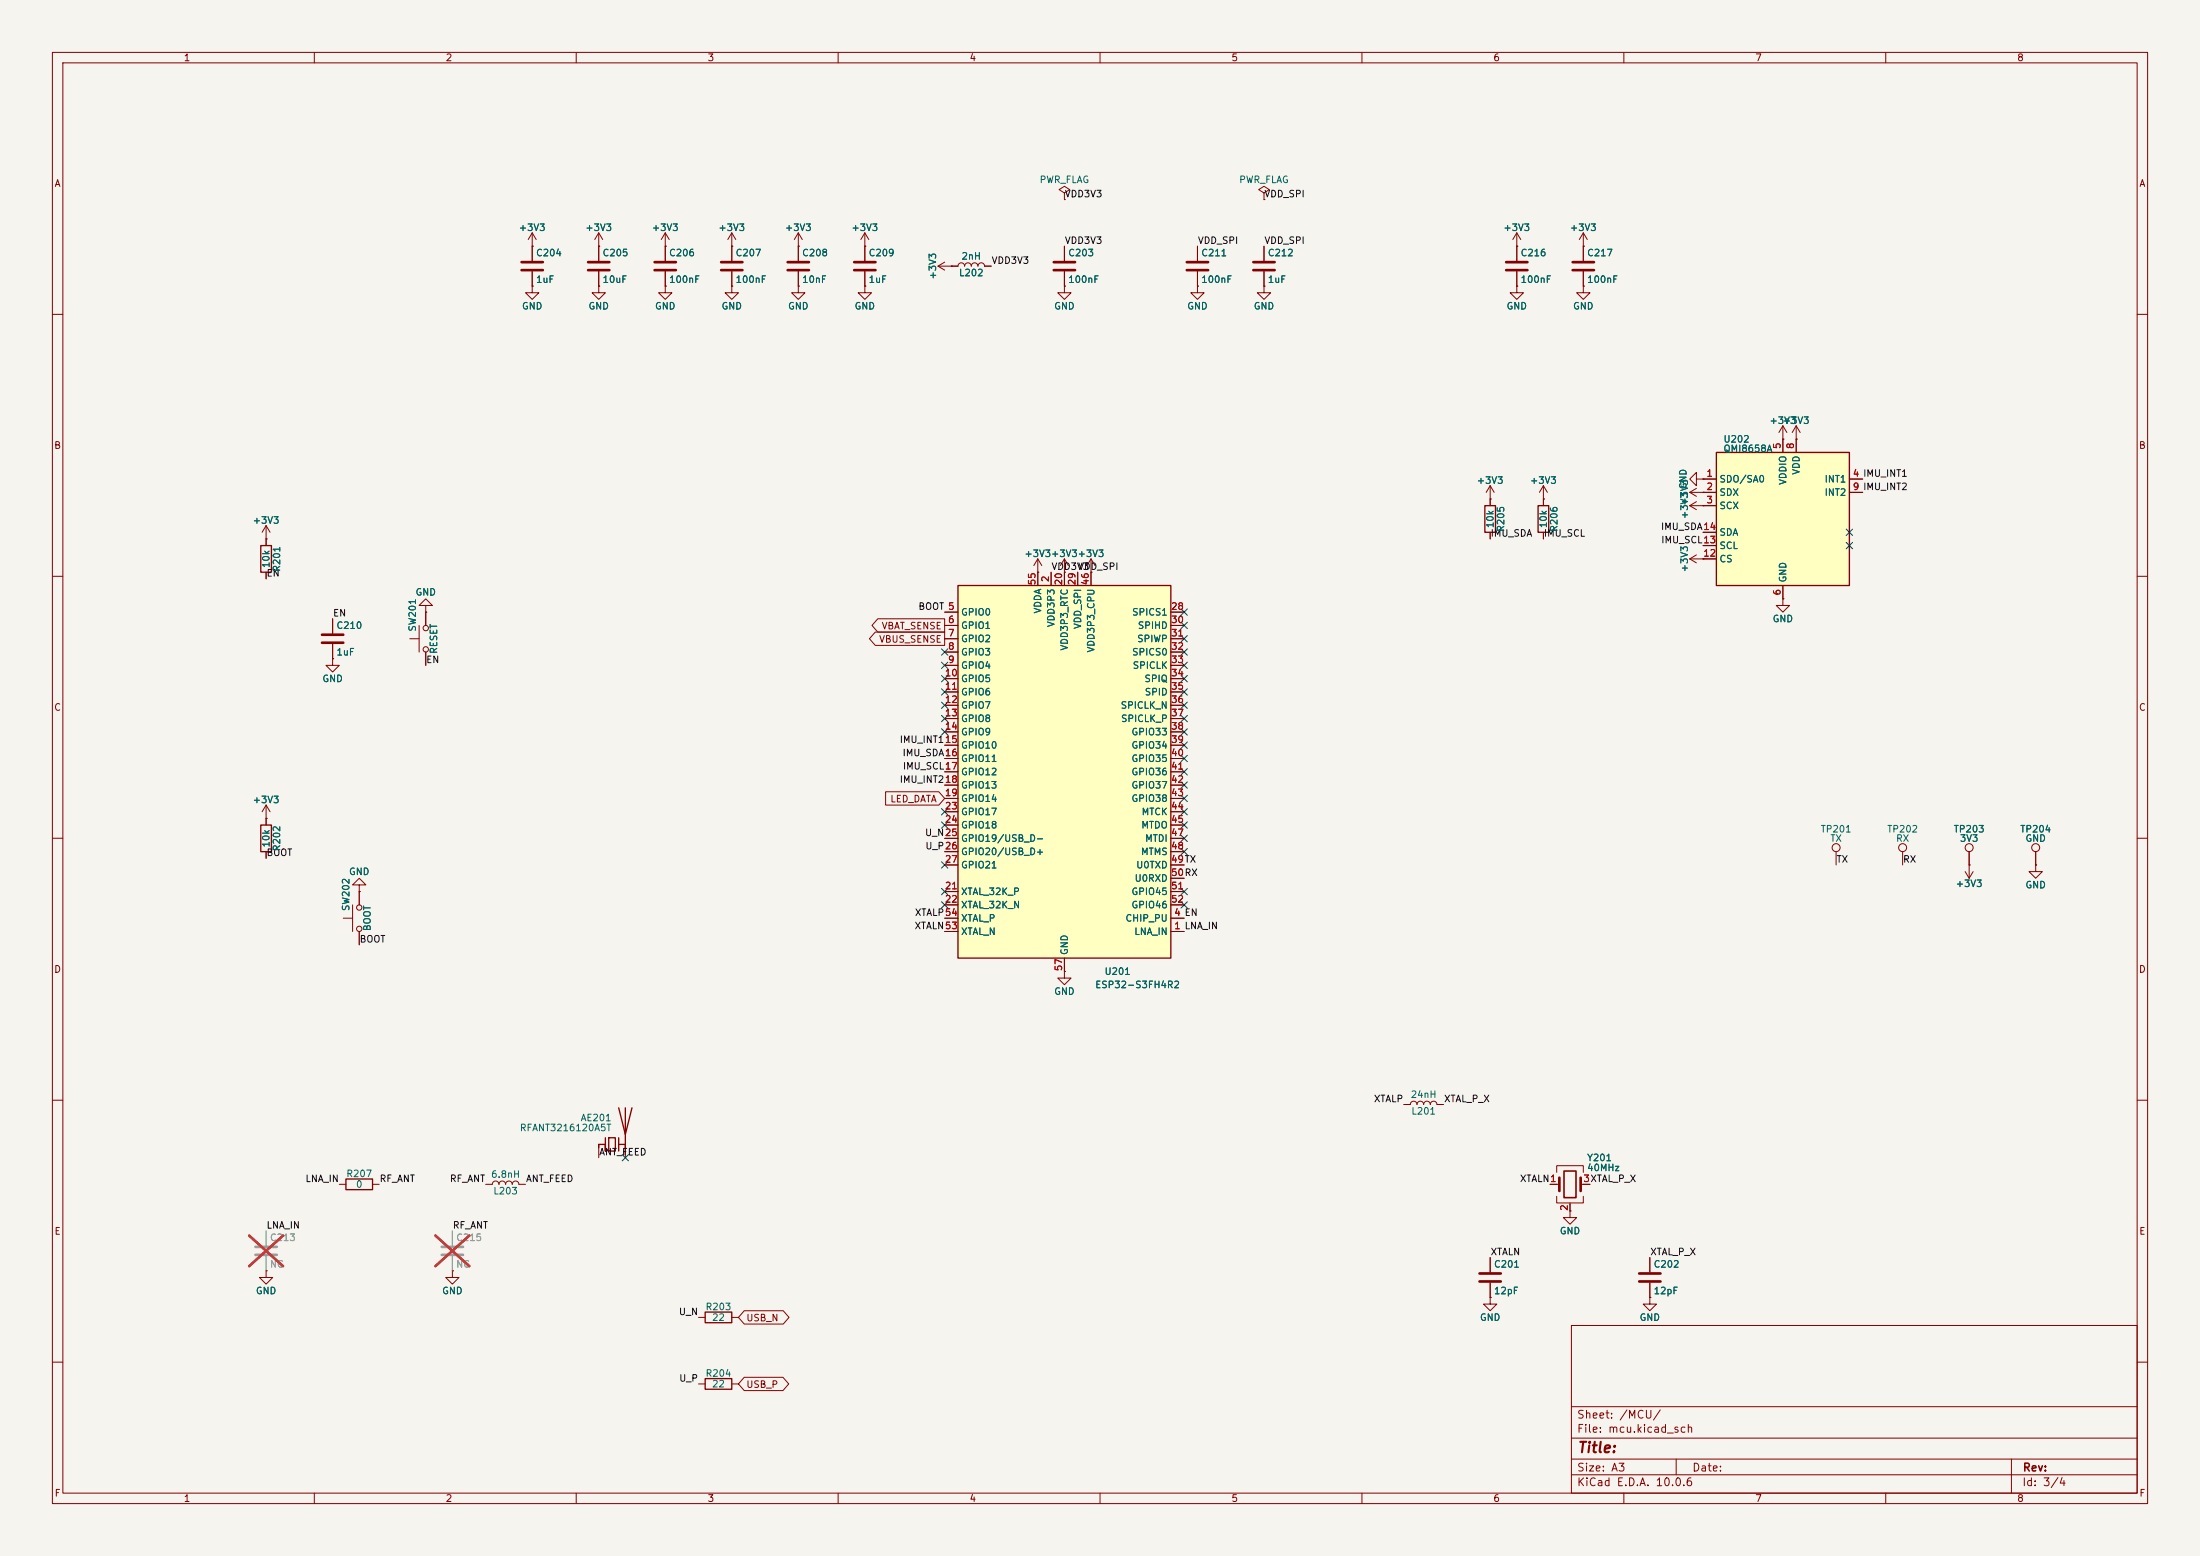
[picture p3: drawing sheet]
<svg xmlns="http://www.w3.org/2000/svg" width="420mm" height="297mm" viewBox="0 0 420 297" stroke-linecap="round" stroke-linejoin="round" font-family="sans-serif">
<path d="M0 0h420v297h-420z" fill="#f5f4ef" stroke="#f5f4ef" stroke-width=".19"/>
<g fill="none" stroke="#840000" stroke-width=".19">
<path d="M10 10h400v277h-400zM12 12h396v273h-396zM60 10v2M110 10v2M160 10v2M210 10v2M260 10v2M310 10v2M360 10v2M127 47h.1M127 44.5v5.3M127 51.8v2.8"/>
<path d="M127 44.5l-.8 1.2M127 44.5l.8 1.2M10 60h2M408 60h2M10 110h2M408 110h2M63.5 125.7v1.3h1.3l-1.3 1.3-1.3-1.3h1.3M63.5 125.7h.1M10 160h2M408 160h2M65.5 175.3h1.8M67.3 172.7v5.1"/>
<path d="M68.6 168.9h1.2l-1.2-1.3-1.3 1.3h1.3v1.3M68.6 170.2h.1M68.6 170.2v2.5M68.6 177.8v2.5M10 210h2M408 210h2M64.8 226.1h1.2M71.1 226.1h1.3M92.7 226.1h1.3a.64 .64 0 0 1 .6-.7 .64 .64 0 0 1 .6 .7 .64 .64 0 0 1 .7-.7 .64 .64 0 0 1 .6 .7 .64 .64 0 0 1 .7-.7 .64 .64 0 0 1 .6 .7 .64 .64 0 0 1 .6-.7 .64 .64 0 0 1 .7 .7h1.2M50.8 242.6v1.2h1.3l-1.3 1.3-1.3-1.3h1.3M50.8 242.6h.1M86.4 242.6v1.2h1.2l-1.2 1.3-1.3-1.3h1.3"/>
<path d="M86.4 242.6h.1M133.3 251.5h1.3M139.7 251.5h1.3M300 253h108v32h-108zM10 260h2M133.3 264.2h1.3M139.7 264.2h1.3M300 278.5h108M300 274.5h108M300 268.5h108M320 278.5v3M384 278.5v6.5"/>
<path d="M408 260h2M60 285v2M110 285v2M160 285v2M210 285v2M260 285v2M300 281.5h108M310 285v2M360 285v2"/>
<circle cx="68.6" cy="177.3" r=".51"/>
<circle cx="68.6" cy="173.2" r=".51"/>
</g>
<path d="M66 225h5.1v2.1h-5.1zM134.6 250.4h5.1v2.1h-5.1zM134.6 263.1h5.1v2.1h-5.1z" fill="none" stroke="#840000" stroke-width=".25"/>
<path d="M48.8 238h4M48.8 239.5h4M84.3 238h4.1M84.3 239.5h4.1" fill="none" stroke="#9c9b98" stroke-width=".51"/>
<path d="M50.8 234.9v2.8M50.8 239.8v2.8M86.4 234.9v2.8M86.4 239.8v2.8" fill="none" stroke="#9c9b98" stroke-width=".19"/>
<path d="M47.6 235.8l6.4 5.9M54 235.8l-6.4 5.9M83.1 235.8l6.5 5.9M89.6 235.8l-6.5 5.9" fill="none" stroke="#e12e31" stroke-width=".46"/>
<path d="M125 50h4M125 51.6h4" fill="none" stroke="#840000" stroke-width=".51"/>
<path d="M182.9 111.8h40.6v71.1h-40.6z" fill="#ffffc2"/>
<path d="M283.5 96.5h2v5.1h-2zM293.6 96.5h2.1v5.1h-2.1zM182.9 111.8h40.6v71.1h-40.6z" fill="none" stroke="#840000" stroke-width=".25"/>
<g fill="none" stroke="#840000" stroke-width=".19">
<path d="M101.6 54.6v1.3h1.3l-1.3 1.3-1.3-1.3h1.3M101.6 54.6h.1M101.6 47h.1M101.6 44.5l-.8 1.2M101.6 44.5l.8 1.2M101.6 44.5v2.5M114.3 47v2.8M114.3 51.8v2.8M127 54.6v1.3h1.3l-1.3 1.3-1.3-1.3h1.3M127 54.6h.1M139.7 54.6v1.3h1.3l-1.3 1.3-1.3-1.3h1.3M139.7 54.6h.1"/>
<path d="M139.7 47h.1M139.7 44.5l-.8 1.2M139.7 44.5l.8 1.2M139.7 44.5v5.3M139.7 51.8v2.8M284.5 95.3h.1M284.5 92.7l-.8 1.3M284.5 92.7l.7 1.3M284.5 92.7v3.8M294.6 95.3h.1M294.6 92.7v3.8M294.6 92.7l-.7 1.3"/>
<path d="M294.6 92.7l.8 1.3M180.3 116.8h2.6M180.3 119.4h2.6M198.1 109.2h.1M198.1 106.7v5.1M198.1 106.7l-.7 1.3M198.1 106.7l.8 1.3M200.7 109.2v2.6M203.2 109.2h.1M203.2 106.7v5.1M203.2 106.7l-.8 1.3M203.2 106.7l.8 1.3"/>
<path d="M205.7 109.2v2.6M208.3 109.2h.1M208.3 106.7v5.1M208.3 106.7l-.8 1.3M208.3 106.7l.7 1.3M223.5 116.8h2.6M223.5 119.4h2.6M284.5 101.6v1.3M294.6 101.6v1.3M340.4 114.3v1.3h1.2l-1.2 1.2-1.3-1.2h1.3M340.4 114.3h.1M180.3 134.6h2.6"/>
<path d="M180.3 121.9h2.6M180.3 124.5h2.6M180.3 127h2.6M180.3 129.5h2.6M180.3 132.1h2.6M180.3 137.2h2.6M180.3 139.7h2.6M223.5 134.6h2.6M223.5 121.9h2.6M223.5 124.5h2.6M223.5 127h2.6M223.5 129.5h2.6"/>
<path d="M223.5 132.1h2.6M223.5 137.2h2.6M223.5 139.7h2.6M180.3 157.5h2.6M180.3 142.2h2.6M180.3 144.8h2.6M180.3 147.3h2.6M180.3 149.9h2.6M180.3 152.4h2.6M180.3 154.9h2.6M223.5 157.5h2.6M223.5 142.2h2.6"/>
<path d="M223.5 144.8h2.6M223.5 147.3h2.6M223.5 149.9h2.6M223.5 152.4h2.6M223.5 154.9h2.6M180.3 170.2h2.6M180.3 177.8h2.6M180.3 175.3h2.6M180.3 172.7h2.6M180.3 160h2.6M180.3 162.6h2.6M180.3 165.1h2.6"/>
<path d="M223.5 170.2h2.6M223.5 177.8h2.6M223.5 175.3h2.6M223.5 172.7h2.6M223.5 160h2.6M223.5 162.6h2.6M223.5 165.1h2.6M223.5 167.6h2.6M203.2 185.4v1.3h1.3l-1.3 1.3-1.3-1.3h1.3M203.2 185.4h.1M203.2 182.9v2.5"/>
</g>
<path d="M112.3 50h4M112.3 51.6h4M137.7 50h4M137.7 51.6h4" fill="none" stroke="#840000" stroke-width=".51"/>
<path d="M327.7 86.4h25.4v25.4h-25.4z" fill="#ffffc2"/>
<path d="M327.7 86.4h25.4v25.4h-25.4zM49.8 104.1h2v5.1h-2zM49.8 157.5h2v5.1h-2zM115.6 217.2v2.5v-1.3h-1.3v.7M116.2 217.2h1.3v2.5h-1.3zM118.1 211.5l1.3 5 1.2-5M118.1 218.4h1.3M118.1 217.2v2.5M119.4 211.5v8.8" fill="none" stroke="#840000" stroke-width=".25"/>
<g fill="none" stroke="#840000" stroke-width=".19">
<path d="M203.2 36.8l1-.6-1-.6-1 .6 1 .6v1.3M203.2 38.1h.1M241.3 36.8l1-.6-1-.6-1 .6 1 .6v1.3M241.3 38.1h.1M101.6 47h.1M101.6 54.6h.1M101.6 47v2.8M101.6 51.8v2.8M114.3 47h.1M114.3 54.6v1.3h1.3l-1.3 1.3-1.3-1.3h1.3M114.3 54.6h.1M114.3 44.5l-.8 1.2"/>
<path d="M114.3 44.5l.8 1.2M114.3 44.5v5.3M114.3 51.8v2.8M127 54.6h.1M127 47h.1M127 47v2.8M127 51.8v2.8M139.7 47h.1M139.7 54.6h.1M139.7 47v2.8M139.7 51.8v2.8M152.4 54.6v1.3h1.3l-1.3 1.3-1.3-1.3h1.3"/>
<path d="M152.4 54.6h.1M152.4 47h.1M152.4 44.5v5.3M152.4 51.8v2.8M152.4 44.5l-.8 1.2M152.4 44.5l.8 1.2M165.1 54.6v1.3h1.3l-1.3 1.3-1.3-1.3h1.3M165.1 54.6h.1M165.1 47h.1M165.1 44.5v5.3M165.1 51.8v2.8M165.1 44.5l-.8 1.2"/>
<path d="M165.1 44.5l.8 1.2M179.1 50.8h3.8a.64 .64 0 0 1 .6-.6 .64 .64 0 0 1 .6 .6 .64 .64 0 0 1 .7-.6 .64 .64 0 0 1 .6 .6 .64 .64 0 0 1 .7-.6 .64 .64 0 0 1 .6 .6 .64 .64 0 0 1 .6-.6 .64 .64 0 0 1 .7 .6h1.2M179.1 50.8l1.2 .8M180.3 50l-1.2 .8M181.6 50.8h.1M203.2 54.6v1.3h1.3l-1.3 1.3-1.3-1.3h1.3M203.2 54.6h.1M203.2 47v2.8M203.2 51.8v2.8M228.6 54.6v1.3h1.3l-1.3 1.3-1.3-1.3h1.3M228.6 54.6h.1M228.6 47v2.8"/>
<path d="M228.6 51.8v2.8M241.3 54.6v1.3h1.3l-1.3 1.3-1.3-1.3h1.3M241.3 54.6h.1M241.3 47v2.8M241.3 51.8v2.8M289.6 47h.1M289.6 54.6v1.3h1.2l-1.2 1.3-1.3-1.3h1.3M289.6 54.6h.1M289.6 44.5l-.8 1.2M289.6 44.5l.7 1.2M289.6 44.5v5.3M289.6 51.8v2.8"/>
<path d="M302.3 47h.1M302.3 54.6v1.3h1.2l-1.2 1.3-1.3-1.3h1.3M302.3 54.6h.1M302.3 44.5l.7 1.2M302.3 44.5v5.3M302.3 51.8v2.8M302.3 44.5l-.8 1.2M284.5 95.3h.1M284.5 95.3v1.2M294.6 95.3h.1M294.6 95.3v1.2M322.6 94h5.1"/>
<path d="M322.6 96.5h5.1M322.6 96.5l1.2 .8M322.6 94l1.2 .7M323.8 91.4v-1.2l-1.2 1.2 1.2 1.3v-1.3h1.3M323.8 95.8l-1.2 .7M323.8 93.2l-1.2 .8M325.1 96.5h.1M325.1 91.4h.1M325.1 94h.1M325.1 91.4h2.6M340.4 83.8h.1M340.4 81.3v5.1"/>
<path d="M340.4 81.3l-.8 1.3M340.4 81.3l.7 1.3M342.9 83.8h.1M342.9 81.3v5.1M342.9 81.3l-.8 1.3M342.9 81.3l.8 1.3M353.1 91.4h2.5M353.1 94h2.5M50.8 102.9h.1M50.8 100.3l-.8 1.3M50.8 100.3l.8 1.3M50.8 100.3v3.8"/>
<path d="M50.8 109.2v1.3M63.5 118.1v2.8M80 119.4v5.1M81.3 115.6h1.2l-1.2-1.3-1.3 1.3h1.3v1.2M81.3 116.8h.1M81.3 116.8v2.6M167.6 118.1h12.7v2.6h-12.7l-1.1-1.3zM180.3 116.8h2.6M180.3 119.4h2.6M198.1 109.2h.1M198.1 109.2v2.6M200.7 109.2v2.6"/>
<path d="M203.2 109.2h.1M203.2 109.2v2.6M205.7 109.2v2.6M208.3 109.2h.1M208.3 109.2v2.6M223.5 116.8h2.6M223.5 119.4h2.6M284.5 101.6v1.3M294.6 101.6v1.3M322.6 106.7h5.1M322.6 106.7l1.2 .7M323.8 105.9l-1.2 .8"/>
<path d="M325.1 106.7h.1M325.1 104.1h2.6M325.1 101.6h2.6M340.4 114.3h.1M340.4 111.8v2.5M63.5 125.7h.1M63.5 122.9v2.8M78.2 121.9h1.8M81.3 124.5v2.5M167.1 120.6h13.2v2.6h-13.2l-1.1-1.3zM180.3 121.9h2.6M180.3 134.6h2.6"/>
<path d="M180.3 124.5h2.6M180.3 127h2.6M180.3 129.5h2.6M180.3 132.1h2.6M180.3 137.2h2.6M180.3 139.7h2.6M223.5 121.9h2.6M223.5 134.6h2.6M223.5 124.5h2.6M223.5 127h2.6M223.5 129.5h2.6M223.5 132.1h2.6"/>
<path d="M223.5 137.2h2.6M223.5 139.7h2.6M50.8 156.2h.1M50.8 153.7v3.8M50.8 153.7l-.8 1.2M50.8 153.7l.8 1.2M169.1 151.1h10.1l1.1 1.3-1.1 1.3h-10.1zM180.3 157.5h2.6M180.3 142.2h2.6M180.3 144.8h2.6M180.3 147.3h2.6M180.3 149.9h2.6"/>
<path d="M180.3 152.4h2.6M180.3 154.9h2.6M223.5 157.5h2.6M223.5 142.2h2.6M223.5 144.8h2.6M223.5 147.3h2.6M223.5 149.9h2.6M223.5 152.4h2.6M223.5 154.9h2.6M50.8 162.6v1.2M68.6 170.2h.1M68.6 170.2v2.5"/>
<path d="M68.6 177.8v2.5M180.3 170.2h2.6M180.3 177.8h2.6M180.3 175.3h2.6M180.3 172.7h2.6M180.3 160h2.6M180.3 162.6h2.6M180.3 165.1h2.6M223.5 170.2h2.6M223.5 177.8h2.6M223.5 175.3h2.6M223.5 172.7h2.6"/>
<path d="M223.5 160h2.6M223.5 162.6h2.6M223.5 165.1h2.6M223.5 167.6h2.6M350.5 162.6v2.5M363.2 162.6v2.5M375.2 166.4l.7 1.2M375.9 165.1h.1M375.9 162.6v5M376.7 166.4l-.8 1.2M388.6 165.1v1.3h1.3l-1.3 1.2-1.3-1.2h1.3M388.6 165.1h.1"/>
<path d="M388.6 162.6v2.5M203.2 185.4h.1M203.2 182.9v2.5M114.3 218.4v2.6M119.4 218.4v2.6M268 210.8h1.2a.64 .64 0 0 1 .7-.6 .64 .64 0 0 1 .6 .6 .64 .64 0 0 1 .6-.6 .64 .64 0 0 1 .7 .6 .64 .64 0 0 1 .6-.6 .64 .64 0 0 1 .6 .6 .64 .64 0 0 1 .7-.6 .64 .64 0 0 1 .6 .6h1.3M295.9 226.1h1.8M297.2 223.8v-1.3h5.1v1.3M297.2 228.3v1.3h5.1v-1.3M299.7 231.1v1.3h1.3l-1.3 1.3-1.3-1.3h1.3M299.7 231.1h.1M299.7 229.6v1.5"/>
<path d="M301.8 226.1h1.7M50.8 242.6h.1M86.4 242.6h.1M142.1 250.2h7.4l1.1 1.3-1.1 1.2h-7.4l-1.1-1.2zM284.5 247.6v1.3h1.2l-1.2 1.3-1.3-1.3h1.3M284.5 247.6h.1M284.5 240v2.8M284.5 244.9v2.7M315 247.6v1.3h1.2l-1.2 1.3-1.3-1.3h1.3M315 247.6h.1M315 240v2.8M315 244.9v2.7"/>
<path d="M142.1 262.9h7.4l1.1 1.3-1.1 1.2h-7.4l-1.1-1.2z"/>
<circle cx="81.3" cy="119.9" r=".51"/>
<circle cx="81.3" cy="124" r=".51"/>
<circle cx="350.5" cy="161.8" r=".76"/>
<circle cx="363.2" cy="161.8" r=".76"/>
<circle cx="375.9" cy="161.8" r=".76"/>
<circle cx="388.6" cy="161.8" r=".76"/>
</g>
<g fill="none" stroke="#840000" stroke-width=".51">
<path d="M99.6 50h4M99.6 51.6h4M150.4 50h4M150.4 51.6h4M163.1 50h4M163.1 51.6h4M201.2 50h4M201.2 51.6h4M226.6 50h4M226.6 51.6h4M239.3 50h4M239.3 51.6h4"/>
<path d="M287.5 50h4.1M287.5 51.6h4.1M300.2 50h4.1M300.2 51.6h4.1M61.5 121.2h4M61.5 122.7h4M297.7 224.8v2.5M301.8 224.8v2.5M282.4 243.1h4.1M282.4 244.6h4.1M312.9 243.1h4.1M312.9 244.6h4.1"/>
</g>
<path d="M298.6 223.5h2.3v5.1h-2.3z" fill="none" stroke="#840000" stroke-width=".3"/>
<g fill="none" stroke="#000084" stroke-width=".19">
<path d="M225.5 116.2l1.2 1.2M225.5 118.8l1.2 1.2M226.7 116.2l-1.2 1.2M226.7 118.8l-1.2 1.2M352.5 101l1.2 1.2M352.5 103.5l1.2 1.2M353.7 101l-1.2 1.2M353.7 103.5l-1.2 1.2M179.7 123.9l1.2 1.2M179.7 126.4l1.2 1.2M179.7 128.9l1.2 1.2M179.7 131.5l1.2 1.2"/>
<path d="M179.7 134l1.2 1.2M179.7 136.6l1.2 1.2M179.7 139.1l1.2 1.2M180.9 123.9l-1.2 1.2M180.9 126.4l-1.2 1.2M180.9 128.9l-1.2 1.2M180.9 131.5l-1.2 1.2M180.9 134l-1.2 1.2M180.9 136.6l-1.2 1.2M180.9 139.1l-1.2 1.2M225.5 139.1l1.2 1.2M225.5 136.6l1.2 1.2"/>
<path d="M225.5 134l1.2 1.2M225.5 131.5l1.2 1.2M225.5 128.9l1.2 1.2M225.5 126.4l1.2 1.2M225.5 123.9l1.2 1.2M225.5 121.3l1.2 1.2M226.7 126.4l-1.2 1.2M226.7 139.1l-1.2 1.2M226.7 136.6l-1.2 1.2M226.7 134l-1.2 1.2M226.7 131.5l-1.2 1.2M226.7 128.9l-1.2 1.2"/>
<path d="M226.7 123.9l-1.2 1.2M226.7 121.3l-1.2 1.2M179.7 154.3l1.2 1.2M179.7 156.9l1.2 1.2M180.9 154.3l-1.2 1.2M180.9 156.9l-1.2 1.2M225.5 154.3l1.2 1.2M225.5 156.9l1.2 1.2M225.5 151.8l1.2 1.2M225.5 149.3l1.2 1.2M225.5 159.4l1.2 1.2M225.5 146.7l1.2 1.2"/>
<path d="M225.5 144.2l1.2 1.2M225.5 141.6l1.2 1.2M226.7 154.3l-1.2 1.2M226.7 156.9l-1.2 1.2M226.7 151.8l-1.2 1.2M226.7 149.3l-1.2 1.2M226.7 159.4l-1.2 1.2M226.7 146.7l-1.2 1.2M226.7 144.2l-1.2 1.2M226.7 141.6l-1.2 1.2M179.7 169.6l1.2 1.2M179.7 172.1l1.2 1.2"/>
<path d="M179.7 164.5l1.2 1.2M180.9 169.6l-1.2 1.2M180.9 172.1l-1.2 1.2M180.9 164.5l-1.2 1.2M225.5 162l1.2 1.2M225.5 169.6l1.2 1.2M225.5 172.1l1.2 1.2M226.7 162l-1.2 1.2M226.7 169.6l-1.2 1.2M226.7 172.1l-1.2 1.2M118.8 220.4l1.2 1.2M120 220.4l-1.2 1.2"/>
</g>
<path d="M50.8 234.9v2.8M50.8 239.8v2.8M86.4 234.9v2.8M86.4 239.8v2.8" fill="none" stroke="#9c9b98" stroke-width=".19"/>
<path d="M47.6 235.8l6.4 5.9M54 235.8l-6.4 5.9M83.1 235.8l6.5 5.9M89.6 235.8l-6.5 5.9" fill="none" stroke="#e12e31" stroke-width=".46"/>
<text font-size="2" fill="#840000" x="301" y="277.8">Title:</text>
<g font-size="1.5" fill="#840000">
<text x="300.9" y="273.8">File: mcu.kicad_sch</text>
<text x="300.9" y="271.1">Sheet: /MCU/</text>
<text x="300.9" y="281.2">Size: A3</text>
<text x="322.9" y="281.2">Date:</text>
<text x="386" y="281.2">Rev:</text>
<text x="300.9" y="284">KiCad E.D.A. 10.0.6</text>
<text x="385.9" y="284">Id: 3/4</text>
</g>
<g font-size="1.3" fill="#840000">
<text x="35" y="12">1</text>
<text x="85" y="12">2</text>
<text x="135" y="12">3</text>
<text x="185" y="12">4</text>
<text x="235" y="12">5</text>
<text x="285" y="12">6</text>
<text x="335" y="12">7</text>
<text x="385" y="12">8</text>
<text x="10.3" y="36">A</text>
<text x="408.3" y="36">A</text>
<text x="10.2" y="86">B</text>
<text x="408.2" y="86">B</text>
<text x="167.7" y="123">VBUS_SENSE</text>
<text x="168.2" y="120.4">VBAT_SENSE</text>
<text x="10.2" y="136">C</text>
<text x="408.2" y="136">C</text>
<text x="169.9" y="153.5">LED_DATA</text>
<text x="10.2" y="186">D</text>
<text x="408.2" y="186">D</text>
<text x="10.3" y="236">E</text>
<text x="408.3" y="236">E</text>
<text x="142.4" y="252.5">USB_N</text>
<text x="142.4" y="265.2">USB_P</text>
<text x="10.3" y="286">F</text>
<text x="35" y="287">1</text>
<text x="85" y="287">2</text>
<text x="135" y="287">3</text>
<text x="185" y="287">4</text>
<text x="235" y="287">5</text>
<text x="285" y="287">6</text>
<text x="335" y="287">7</text>
<text x="385" y="287">8</text>
<text x="408.3" y="286">F</text>
</g>
<g font-size="1.3" fill="#006464">
<text x="198.4" y="35.3">PWR_FLAG</text>
<text x="236.5" y="35.3">PWR_FLAG</text>
<text x="98.9" y="44.4">+3V3</text>
<text x="111.6" y="44.4">+3V3</text>
<text x="124.3" y="44.4">+3V3</text>
<text x="137" y="44.4">+3V3</text>
<text x="149.7" y="44.4">+3V3</text>
<text x="162.4" y="44.4">+3V3</text>
<text x="286.9" y="44.4">+3V3</text>
<text x="299.6" y="44.4">+3V3</text>
<text x="102.2" y="49.2">C204</text>
<text x="114.9" y="49.2">C205</text>
<text x="127.6" y="49.2">C206</text>
<text x="140.3" y="49.2">C207</text>
<text x="153" y="49.2">C208</text>
<text x="165.7" y="49.2">C209</text>
<text x="179" y="53.5" transform="rotate(-90 179 53.5)">+3V3</text>
<text x="183" y="53">L202</text>
<text x="183.4" y="49.9">2nH</text>
<text x="203.8" y="49.2">C203</text>
<text x="229.2" y="49.2">C211</text>
<text x="241.9" y="49.2">C212</text>
<text x="290.2" y="49.2">C216</text>
<text x="302.9" y="49.2">C217</text>
<text x="99.5" y="59.4">GND</text>
<text x="102.2" y="54.3">1uF</text>
<text x="112.2" y="59.4">GND</text>
<text x="114.9" y="54.3">10uF</text>
<text x="124.9" y="59.4">GND</text>
<text x="127.6" y="54.3">100nF</text>
<text x="137.6" y="59.4">GND</text>
<text x="140.3" y="54.3">100nF</text>
<text x="150.3" y="59.4">GND</text>
<text x="153" y="54.3">10nF</text>
<text x="163" y="59.4">GND</text>
<text x="165.7" y="54.3">1uF</text>
<text x="201.1" y="59.4">GND</text>
<text x="203.8" y="54.3">100nF</text>
<text x="226.5" y="59.4">GND</text>
<text x="229.2" y="54.3">100nF</text>
<text x="239.2" y="59.4">GND</text>
<text x="241.9" y="54.3">1uF</text>
<text x="287.5" y="59.4">GND</text>
<text x="290.2" y="54.3">100nF</text>
<text x="300.2" y="59.4">GND</text>
<text x="302.9" y="54.3">100nF</text>
<text x="337.7" y="81.2">+3V3</text>
<text x="328.9" y="84.8">U202</text>
<text x="328.9" y="86.6">QMI8658A</text>
<text x="281.8" y="92.7">+3V3</text>
<text x="292" y="92.7">+3V3</text>
<text x="328.1" y="92.4">SDO/SA0</text>
<text x="328.1" y="94.9">SDX</text>
<text x="341.3" y="92.7" transform="rotate(-90 341.3 92.7)">VDDIO</text>
<text x="343.9" y="90.7" transform="rotate(-90 343.9 90.7)">VDD</text>
<text x="348.2" y="92.4">INT1</text>
<text x="348.2" y="94.9">INT2</text>
<text x="48.1" y="100.3">+3V3</text>
<text x="285.4" y="100.9" transform="rotate(-90 285.4 100.9)">10k</text>
<text x="287.5" y="101.6" transform="rotate(-90 287.5 101.6)">R205</text>
<text x="295.6" y="100.9" transform="rotate(-90 295.6 100.9)">10k</text>
<text x="297.6" y="101.6" transform="rotate(-90 297.6 101.6)">R206</text>
<text x="322.5" y="99.2" transform="rotate(-90 322.5 99.2)">+3V3 GND</text>
<text x="328.1" y="97.5">SCX</text>
<text x="195.5" y="106.6">+3V3+3V3+3V3</text>
<text x="328.1" y="107.6">CS</text>
<text x="328.1" y="105.1">SCL</text>
<text x="328.1" y="102.6">SDA</text>
<text x="51.8" y="108.5" transform="rotate(-90 51.8 108.5)">10k</text>
<text x="53.8" y="109.3" transform="rotate(-90 53.8 109.3)">R201</text>
<text x="79.2" y="114">GND</text>
<text x="322.5" y="109.3" transform="rotate(-90 322.5 109.3)">+3V3</text>
<text x="341.3" y="111.3" transform="rotate(-90 341.3 111.3)">GND</text>
<text x="183.4" y="117.8">GPIO0</text>
<text x="199.1" y="117.2" transform="rotate(-90 199.1 117.2)">VDDA</text>
<text x="201.6" y="119.8" transform="rotate(-90 201.6 119.8)">VDD3P3</text>
<text x="216" y="117.8">SPICS1</text>
<text x="338.3" y="119.1">GND</text>
<text x="64.1" y="120.3">C210</text>
<text x="64.1" y="125.4">1uF</text>
<text x="79.7" y="120.7" transform="rotate(-90 79.7 120.7)">SW201</text>
<text x="83.8" y="124.9" transform="rotate(-90 83.8 124.9)">RESET</text>
<text x="183.4" y="120.3">GPIO1</text>
<text x="183.4" y="122.9">GPIO2</text>
<text x="183.4" y="125.4">GPIO3</text>
<text x="204.2" y="124.3" transform="rotate(-90 204.2 124.3)">VDD3P3_RTC</text>
<text x="206.7" y="120.2" transform="rotate(-90 206.7 120.2)">VDD_SPI</text>
<text x="209.2" y="124.7" transform="rotate(-90 209.2 124.7)">VDD3P3_CPU</text>
<text x="216" y="125.4">SPICS0</text>
<text x="217" y="122.9">SPIWP</text>
<text x="217.1" y="120.3">SPIHD</text>
<text x="61.4" y="130.5">GND</text>
<text x="183.4" y="128">GPIO4</text>
<text x="183.4" y="130.5">GPIO5</text>
<text x="216.1" y="128">SPICLK</text>
<text x="218.4" y="130.5">SPIQ</text>
<text x="183.4" y="133">GPIO6</text>
<text x="183.4" y="135.6">GPIO7</text>
<text x="213.8" y="135.6">SPICLK_N</text>
<text x="218.4" y="133">SPID</text>
<text x="183.4" y="138.1">GPIO8</text>
<text x="183.4" y="140.7">GPIO9</text>
<text x="183.4" y="143.2">GPIO10</text>
<text x="213.9" y="138.1">SPICLK_P</text>
<text x="215.9" y="140.7">GPIO33</text>
<text x="215.9" y="143.2">GPIO34</text>
<text x="183.4" y="145.7">GPIO11</text>
<text x="183.4" y="148.3">GPIO12</text>
<text x="215.9" y="145.7">GPIO35</text>
<text x="215.9" y="148.3">GPIO36</text>
<text x="48.1" y="153.6">+3V3</text>
<text x="183.4" y="150.8">GPIO13</text>
<text x="183.4" y="153.4">GPIO14</text>
<text x="183.4" y="155.9">GPIO17</text>
<text x="215.9" y="150.8">GPIO37</text>
<text x="215.9" y="153.4">GPIO38</text>
<text x="217.8" y="155.9">MTCK</text>
<text x="51.8" y="161.9" transform="rotate(-90 51.8 161.9)">10k</text>
<text x="183.4" y="158.4">GPIO18</text>
<text x="183.4" y="161">GPIO19/USB_D-</text>
<text x="217.8" y="158.4">MTDO</text>
<text x="218.5" y="161">MTDI</text>
<text x="347.5" y="159.2">TP201</text>
<text x="349.3" y="161">TX</text>
<text x="360.2" y="159.2">TP202</text>
<text x="361.9" y="161">RX</text>
<text x="372.9" y="159.2">TP203</text>
<text x="374" y="161">3V3</text>
<text x="385.6" y="159.2">TP204</text>
<text x="386.6" y="161">GND</text>
<text x="53.8" y="162.6" transform="rotate(-90 53.8 162.6)">R202</text>
<text x="66.5" y="167.3">GND</text>
<text x="183.4" y="163.5">GPIO20/USB_D+</text>
<text x="183.4" y="166.1">GPIO21</text>
<text x="216.8" y="166.1">U0TXD</text>
<text x="217.7" y="163.5">MTMS</text>
<text x="183.4" y="171.1">XTAL_32K_P</text>
<text x="183.4" y="173.7">XTAL_32K_N</text>
<text x="215.9" y="171.1">GPIO45</text>
<text x="215.9" y="173.7">GPIO46</text>
<text x="216.5" y="168.6">U0RXD</text>
<text x="373.3" y="169.6">+3V3</text>
<text x="386.6" y="169.9">GND</text>
<text x="67" y="174" transform="rotate(-90 67 174)">SW202</text>
<text x="71.1" y="177.8" transform="rotate(-90 71.1 177.8)">BOOT</text>
<text x="183.4" y="178.8">XTAL_N</text>
<text x="183.4" y="176.2">XTAL_P</text>
<text x="214.7" y="176.2">CHIP_PU</text>
<text x="216.4" y="178.8">LNA_IN</text>
<text x="204.2" y="182.4" transform="rotate(-90 204.2 182.4)">GND</text>
<text x="201.1" y="190.2">GND</text>
<text x="209" y="188.9">ESP32-S3FH4R2</text>
<text x="210.8" y="186.4">U201</text>
<text x="269.2" y="209.9">24nH</text>
<text x="110.7" y="214.3">AE201</text>
<text x="269.3" y="213.1">L201</text>
<text x="99.1" y="216.2">RFANT3216120A5T</text>
<text x="302.9" y="221.9">Y201</text>
<text x="66" y="225">R207</text>
<text x="67.8" y="227">0</text>
<text x="93.6" y="225.1">6.8nH</text>
<text x="302.9" y="223.8">40MHz</text>
<text x="94.1" y="228.3">L203</text>
<text x="297.7" y="235.9">GND</text>
<text x="285.1" y="242.3">C201</text>
<text x="315.6" y="242.3">C202</text>
<text x="48.7" y="247.3">GND</text>
<text x="84.3" y="247.3">GND</text>
<text x="134.6" y="250.4">R203</text>
<text x="285.1" y="247.3">12pF</text>
<text x="315.6" y="247.3">12pF</text>
<text x="135.8" y="252.4">22</text>
<text x="282.4" y="252.4">GND</text>
<text x="312.9" y="252.4">GND</text>
<text x="134.6" y="263.1">R204</text>
<text x="135.8" y="265.1">22</text>
</g>
<g font-size="1.3" fill="#0f0f0f">
<text x="203.2" y="38">VDD3V3</text>
<text x="241.3" y="38">VDD_SPI</text>
<text x="203.2" y="46.9">VDD3V3</text>
<text x="228.6" y="46.9">VDD_SPI</text>
<text x="241.3" y="46.9">VDD_SPI</text>
<text x="189.2" y="50.7">VDD3V3</text>
<text x="317" y="101.5">IMU_SDA14</text>
<text x="284.5" y="102.7">IMU_SDA</text>
<text x="294.6" y="102.7">IMU_SCL</text>
<text x="317" y="104">IMU_SCL13</text>
<text x="50.8" y="110.4">EN</text>
<text x="200.6" y="109.1">VDD3V3</text>
<text x="205.7" y="109.1">VDD_SPI</text>
<text x="63.5" y="118">EN</text>
<text x="175.2" y="116.7">BOOT 5</text>
<text x="81.3" y="126.9">EN</text>
<text x="171.6" y="142.1">IMU_INT115</text>
<text x="171.6" y="149.7">IMU_INT218</text>
<text x="172.2" y="144.7">IMU_SDA16</text>
<text x="172.3" y="147.2">IMU_SCL17</text>
<text x="176.5" y="159.9">U_N25</text>
<text x="50.8" y="163.7">BOOT</text>
<text x="176.5" y="162.4">U_P26</text>
<text x="350.5" y="165">TX</text>
<text x="363.2" y="165">RX</text>
<text x="174.5" y="177.7">XTALN53</text>
<text x="174.5" y="175.1">XTALP54</text>
<text x="68.6" y="180.2">BOOT</text>
<text x="262.2" y="210.7">XTALP</text>
<text x="275.6" y="210.7">XTAL_P_X</text>
<text x="114.3" y="220.9">ANT_FEED</text>
<text x="58.2" y="225.9">LNA_IN</text>
<text x="72.4" y="225.9">RF_ANT</text>
<text x="85.8" y="225.9">RF_ANT</text>
<text x="100.3" y="225.9">ANT_FEED</text>
<text x="290.1" y="225.9">XTALN1</text>
<text x="50.8" y="234.8">LNA_IN</text>
<text x="86.3" y="234.8">RF_ANT</text>
<text x="284.5" y="239.9">XTALN</text>
<text x="314.9" y="239.9">XTAL_P_X</text>
<text x="129.5" y="251.3">U_N</text>
<text x="129.6" y="264">U_P</text>
</g>
<g font-size="1.3" fill="#a90000">
<text x="340.2" y="85.8" transform="rotate(-90 340.2 85.8)">5</text>
<text x="342.8" y="85.8" transform="rotate(-90 342.8 85.8)">8</text>
<text x="325.7" y="91.3">1</text>
<text x="325.7" y="93.8">2</text>
<text x="353.6" y="91.3">4 IMU_INT1</text>
<text x="353.6" y="93.8">9 IMU_INT2</text>
<text x="353.6" y="91.3">4</text>
<text x="353.6" y="93.8">9</text>
<text x="325.1" y="101.5">14</text>
<text x="325.7" y="96.4">3</text>
<text x="325.1" y="106.5">12</text>
<text x="325.1" y="104">13</text>
<text x="198" y="111.8" transform="rotate(-90 198 111.8)">55</text>
<text x="200.5" y="111.2" transform="rotate(-90 200.5 111.2)">2</text>
<text x="203.1" y="111.8" transform="rotate(-90 203.1 111.8)">20</text>
<text x="205.6" y="111.8" transform="rotate(-90 205.6 111.8)">29</text>
<text x="208.1" y="111.8" transform="rotate(-90 208.1 111.8)">46</text>
<text x="340.2" y="113.8" transform="rotate(-90 340.2 113.8)">6</text>
<text x="180.9" y="119.2">6</text>
<text x="180.9" y="116.7">5</text>
<text x="223.5" y="116.7">28</text>
<text x="223.5" y="119.2">30</text>
<text x="180.9" y="121.8">7</text>
<text x="180.9" y="124.3">8</text>
<text x="223.5" y="121.8">31</text>
<text x="223.5" y="124.3">32</text>
<text x="180.3" y="129.4">10</text>
<text x="180.3" y="131.9">11</text>
<text x="180.9" y="126.9">9</text>
<text x="223.5" y="126.9">33</text>
<text x="223.5" y="129.4">34</text>
<text x="223.5" y="131.9">35</text>
<text x="180.3" y="134.5">12</text>
<text x="180.3" y="137">13</text>
<text x="223.5" y="134.5">36</text>
<text x="223.5" y="137">37</text>
<text x="180.3" y="139.6">14</text>
<text x="180.3" y="142.1">15</text>
<text x="223.5" y="139.6">38</text>
<text x="223.5" y="142.1">39</text>
<text x="180.3" y="144.6">16</text>
<text x="180.3" y="147.2">17</text>
<text x="180.3" y="149.7">18</text>
<text x="223.5" y="144.6">40</text>
<text x="223.5" y="147.2">41</text>
<text x="223.5" y="149.7">42</text>
<text x="180.3" y="152.3">19</text>
<text x="180.3" y="154.8">23</text>
<text x="223.5" y="152.3">43</text>
<text x="223.5" y="154.8">44</text>
<text x="180.3" y="157.3">24</text>
<text x="180.3" y="159.9">25</text>
<text x="223.5" y="157.3">45</text>
<text x="223.5" y="159.9">47</text>
<text x="180.3" y="165">27</text>
<text x="180.3" y="162.4">26</text>
<text x="223.5" y="162.4">48</text>
<text x="223.5" y="165">49TX</text>
<text x="223.5" y="167.5">50RX</text>
<text x="223.5" y="165">49</text>
<text x="223.5" y="167.5">50</text>
<text x="180.3" y="170">21</text>
<text x="180.3" y="172.6">22</text>
<text x="223.5" y="170">51</text>
<text x="223.5" y="172.6">52</text>
<text x="180.3" y="177.7">53</text>
<text x="180.3" y="175.1">54</text>
<text x="224.1" y="177.7">1 LNA_IN</text>
<text x="224.1" y="175.1">4 EN</text>
<text x="224.1" y="177.7">1</text>
<text x="224.1" y="175.1">4</text>
<text x="203.1" y="185.5" transform="rotate(-90 203.1 185.5)">57</text>
<text x="295.8" y="225.9">1</text>
<text x="302.2" y="225.9">3XTAL_P_X</text>
<text x="302.2" y="225.9">3</text>
<text x="299.6" y="231.2" transform="rotate(-90 299.6 231.2)">2</text>
</g>
<g font-size="1.3" fill="#939391">
<text x="51.4" y="237.2">C213</text>
<text x="87" y="237.2">C215</text>
<text x="51.4" y="242.3">NC</text>
<text x="87" y="242.3">NC</text>
</g>
</svg>
